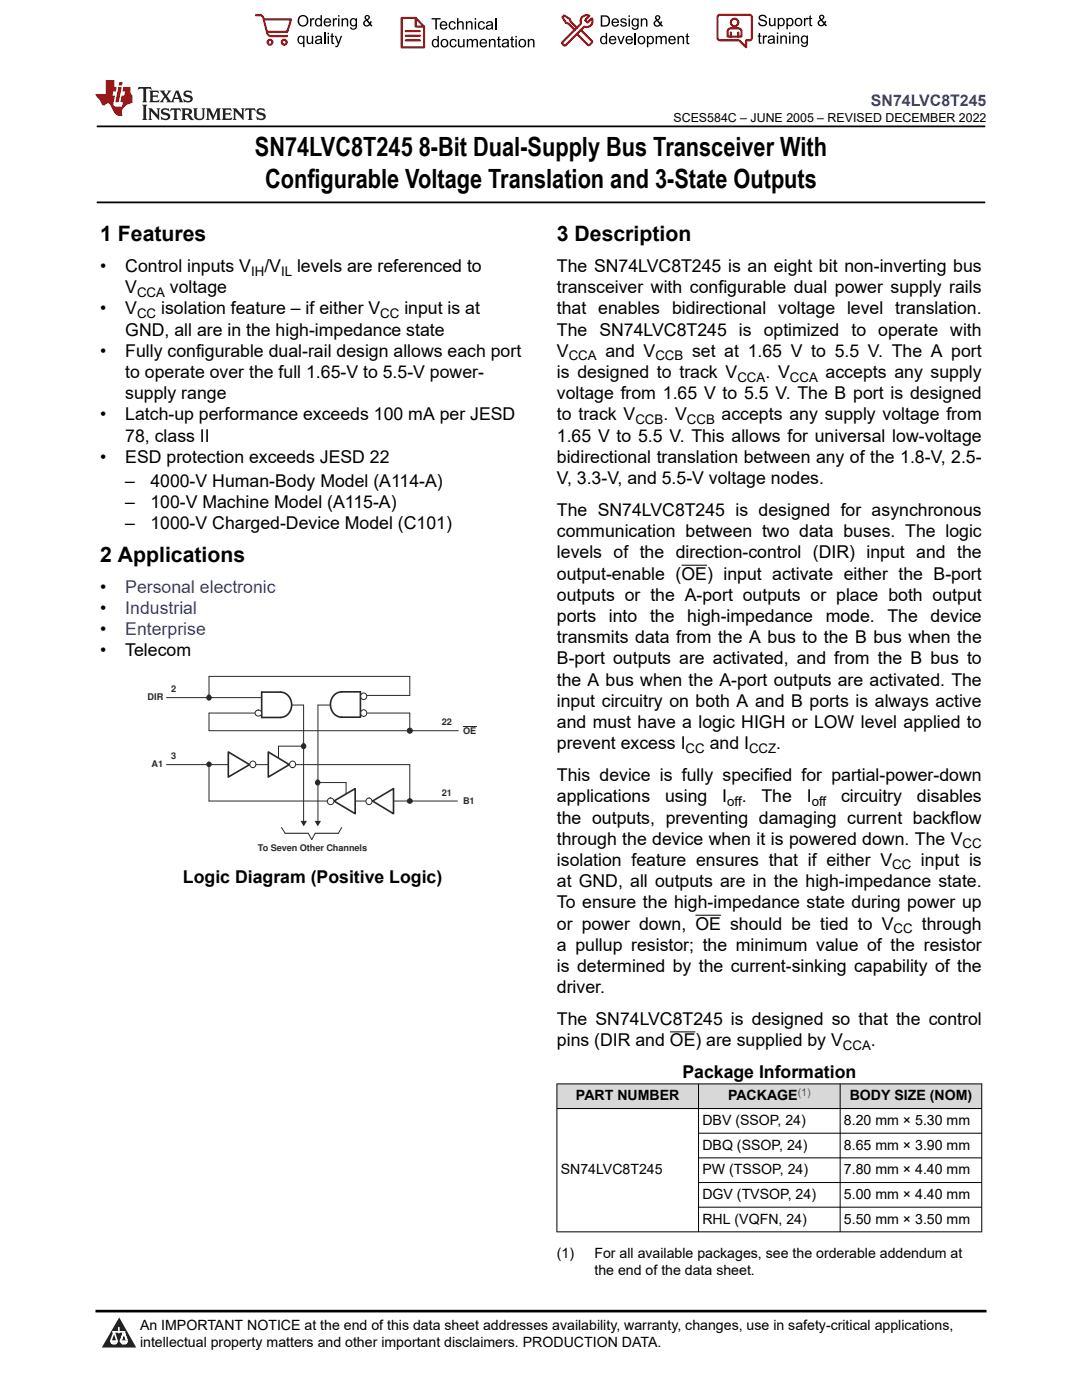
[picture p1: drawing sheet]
<svg xmlns="http://www.w3.org/2000/svg" width="216mm" height="279mm" viewBox="0 0 216 279" stroke-linecap="round" stroke-linejoin="round" font-family="sans-serif">
<path d="M19.3 25.2h177.3M19.3 40.4h177.3" fill="none" stroke="#000" stroke-width=".35"/>
<circle cx="41.7" cy="139.2" r=".48" fill="#2b292a"/>
<g fill="none" stroke="#2b292a" stroke-width=".22">
<path d="M41.7 139.2h.1"/>
<circle cx="41.7" cy="139.2" r=".48"/>
</g>
<path d="M60 163.8h1.2l-.6 1.1z" fill-rule="evenodd" fill="#2b292a"/>
<path d="M33.2 139.2h19M72.4 138.8h9.4M81.8 138.8v-3.8h-40.1v4.2M50.9 142.3h-9.2v3.5h49.8M58.2 140.7h2.4v23.5M66 140.7h-2.6v23.1M73.2 142.3h8.6" fill="none" stroke="#2b292a" stroke-width=".2"/>
<circle cx="81.8" cy="145.8" r=".5" fill="#2b292a"/>
<g fill="none" stroke="#2b292a" stroke-width=".22">
<path d="M81.8 145.8h.1"/>
<circle cx="81.8" cy="145.8" r=".5"/>
</g>
<path d="M33.2 152.6h48.6M41.7 152.4v7.5h49.6M60.5 148.9h-4.9v2.3M81.8 142.3v3.3" fill="none" stroke="#2b292a" stroke-width=".2"/>
<circle cx="41.7" cy="152.5" r=".44" fill="#2b292a"/>
<g fill="none" stroke="#2b292a" stroke-width=".22">
<path d="M41.7 152.6h.1"/>
<circle cx="41.7" cy="152.5" r=".44"/>
</g>
<path d="M81.8 152.6v7.3" fill="none" stroke="#2b292a" stroke-width=".2"/>
<circle cx="81.8" cy="159.9" r=".47" fill="#2b292a"/>
<g fill="none" stroke="#2b292a" stroke-width=".22">
<path d="M81.8 159.9h.1"/>
<circle cx="81.8" cy="159.9" r=".47"/>
</g>
<circle cx="60.5" cy="148.9" r=".48" fill="#2b292a"/>
<g fill="none" stroke="#2b292a" stroke-width=".22">
<path d="M60.6 148.9h.1"/>
<circle cx="60.5" cy="148.9" r=".48"/>
</g>
<path d="M62.8 163.8h1.2l-.6 1.1z" fill-rule="evenodd" fill="#2b292a"/>
<path d="M92.4 145h2.6M56.2 165.1l.7 1.2M61.5 166.3l.7 1.2 .7-1.2M68.2 165.1l-.7 1.2" fill="none" stroke="#2b292a" stroke-width=".2"/>
<path d="M56.9 166.3h4.6M62.9 166.3h4.6" fill="none" stroke="#2b292a" stroke-width=".22"/>
<path d="M56 138.1a2.55 2.55 0 0 1 2.2 2.5 2.55 2.55 0 0 1-2.2 2.6h-3.8v-5.1h3.8" fill="none" stroke="#2b292a" stroke-width=".33"/>
<circle cx="51.6" cy="142.3" r=".63" fill="#fff"/>
<g fill="none" stroke="#2b292a" stroke-width=".2">
<path d="M72.6 142.3h.1"/>
<circle cx="51.6" cy="142.3" r=".63"/>
</g>
<path d="M68.1 143.1h3.8v-5h-3.8a2.55 2.55 0 0 0-2.2 2.5 2.55 2.55 0 0 0 2.3 2.5" fill="none" stroke="#2b292a" stroke-width=".33"/>
<circle cx="72.5" cy="142.3" r=".63" fill="#fff"/>
<g fill="none" stroke="#2b292a" stroke-width=".2">
<path d="M72.6 139h.1"/>
<circle cx="72.5" cy="142.3" r=".63"/>
</g>
<circle cx="72.5" cy="139" r=".63" fill="#fff"/>
<g fill="none" stroke="#2b292a" stroke-width=".2">
<path d="M63.7 156.2h5.4v2.2"/>
<circle cx="72.5" cy="139" r=".63"/>
</g>
<circle cx="63.4" cy="156.1" r=".46" fill="#2b292a"/>
<g fill="none" stroke="#2b292a" stroke-width=".22">
<path d="M63.4 156.2h.1"/>
<circle cx="63.4" cy="156.1" r=".46"/>
</g>
<path d="M74.3 159.9l4.2-2.5v5z" fill-rule="evenodd" fill="#fff"/>
<path d="M74.3 159.9l4.2-2.5v5z" fill="none" stroke="#2b292a" stroke-width=".33"/>
<path d="M74.3 159.9h.1" fill="none" stroke="#2b292a" stroke-width=".22"/>
<path d="M73.7 159.9h.1" fill="none" stroke="#2b292a" stroke-width=".2"/>
<circle cx="73.7" cy="159.9" r=".63" fill="#fff"/>
<circle cx="73.7" cy="159.9" r=".63" fill="none" stroke="#2b292a" stroke-width=".2"/>
<path d="M45.6 150.1l4.2 2.5-4.2 2.5z" fill-rule="evenodd" fill="#fff"/>
<path d="M45.6 150.1l4.2 2.5-4.2 2.5z" fill="none" stroke="#2b292a" stroke-width=".33"/>
<path d="M49.8 152.6h.1" fill="none" stroke="#2b292a" stroke-width=".22"/>
<path d="M50.5 152.5h.1" fill="none" stroke="#2b292a" stroke-width=".2"/>
<circle cx="50.4" cy="152.6" r=".63" fill="#fff"/>
<circle cx="50.4" cy="152.6" r=".63" fill="none" stroke="#2b292a" stroke-width=".2"/>
<path d="M66.6 159.9l4.3-2.5v5z" fill-rule="evenodd" fill="#fff"/>
<path d="M66.6 159.9l4.3-2.5v5z" fill="none" stroke="#2b292a" stroke-width=".33"/>
<path d="M66.6 159.9h.1" fill="none" stroke="#2b292a" stroke-width=".22"/>
<path d="M66 159.9h.1" fill="none" stroke="#2b292a" stroke-width=".2"/>
<circle cx="66" cy="159.9" r=".66" fill="#fff"/>
<circle cx="66" cy="159.9" r=".66" fill="none" stroke="#2b292a" stroke-width=".2"/>
<path d="M53.5 150.1l4.2 2.5-4.2 2.5z" fill-rule="evenodd" fill="#fff"/>
<path d="M53.5 150.1l4.2 2.5-4.2 2.5z" fill="none" stroke="#2b292a" stroke-width=".33"/>
<path d="M57.7 152.6h.1" fill="none" stroke="#2b292a" stroke-width=".22"/>
<path d="M58.4 152.5h.1" fill="none" stroke="#2b292a" stroke-width=".2"/>
<circle cx="58.4" cy="152.6" r=".63" fill="#fff"/>
<circle cx="58.4" cy="152.6" r=".63" fill="none" stroke="#2b292a" stroke-width=".2"/>
<path d="M136 112.8h5.1M138.8 182.7h5.1M133.7 205.9h5.1" fill="none" stroke="#000" stroke-width=".2"/>
<g fill="#d8d8d8">
<path d="M111.1 216.3h84.8v4.9h-84.8z" fill-rule="evenodd"/>
<path d="M111.2 216.4h28.1v4.8h-28.1z" fill-rule="evenodd"/>
<path d="M139.4 216.4h28.2v4.8h-28.2z" fill-rule="evenodd"/>
<path d="M167.7 216.4h28.1v4.8h-28.1z" fill-rule="evenodd"/>
</g>
<path d="M111.1 216.3h84.9M111.1 216.3v29.6M139.4 216.3v29.6M167.6 216.3v29.6M195.9 216.3v29.6M111.1 221.2h84.9M139.4 226.2h56.6M139.4 231.1h56.6M139.4 236h56.6M111.1 245.8h84.9M139.4 240.9h56.6" fill="none" stroke="#000" stroke-width=".2"/>
<path d="M0 0h215.9v23.8h-215.9z" fill-rule="evenodd" fill="#fff"/>
<path d="M27.7 17.4l-.2 .6 .5-.3h.6v.1v2.2l-.2 .4h1l-.2-.4v-2.2v-.1h.5l.5 .3-.1-.6zM29.8 18.1l.2 .4v1.5l-.2 .4h1.9l.1-.6a1.08 1.08 0 0 1-1.3 .2v-.7h.6l.4 .2v-.6l-.4 .2h-.6v-.6l.2-.1a1 1 0 0 1 1 .2l-.1-.5zM31.8 18.1l1 1.1-1 1.2h.9l-.2-.2 .4-.7 .5 .7-.2 .2h1.6l-.2-.2 .1-.4h1l.1 .4-.1 .2h.9l-.2-.3-.8-2h-.5l-1 2.2-.8-1.1 .9-1.1h-.8l.2 .2-.5 .7-.3-.7 .1-.2zM35.2 18.5l.4 1h-.8zM36.8 18.2a.65 .65 0 0 0-.2 .7 .65 .65 0 0 0 .6 .5l.7 .2 .1 .2a.79 .79 0 0 1-.7 .4 .79 .79 0 0 1-.7-.5l.1 .7 .2-.1a.93 .93 0 0 0 1.1 .1 .93 .93 0 0 0 .4-1 1.46 1.46 0 0 0-1.2-.6l-.1-.3a1.09 1.09 0 0 1 1.2 .2l-.2-.6-.1 .1-.6-.2zM28.4 20.9l.2 .4v2.3l-.2 .3h1l-.2-.3v-2.3l.2-.4zM29.6 21.6l.2 .4v1.6l-.2 .3h.8l-.3-.3v-1.4l1.7 1.8v-2l.2-.4h-.8l.2 .2 .1 1.1-1.2-1.3zM32.3 21.8a.65 .65 0 0 0-.2 .7 .65 .65 0 0 0 .7 .4l.6 .2 .1 .2a.79 .79 0 0 1-.7 .4 .79 .79 0 0 1-.7-.5l.1 .7 .2-.1a.93 .93 0 0 0 1.1 .1 .93 .93 0 0 0 .4-.9 1.46 1.46 0 0 0-1.2-.6l-.1-.4a1.09 1.09 0 0 1 1.2 .2l-.2-.6-.1 .1-.6-.1zM34.1 21.6l-.1 .7a.63 .63 0 0 1 .7-.4l.1 1.7-.3 .3h1l-.2-.3v-1.7a.66 .66 0 0 1 .8 .4l-.1-.7zM36.2 21.6l.2 .4v1.6l-.2 .3h.9l-.2-.2v-.7h.5l.1 .2a.79 .79 0 0 0 1.2 .6l-1-.9a.61 .61 0 0 0 .6-.6 .61 .61 0 0 0-.5-.6zM36.9 21.9h.2a.47 .47 0 0 1 .5 .1 .47 .47 0 0 1 .1 .5l-.2 .2h-.6zM38.5 21.6l.2 .2a2.27 2.27 0 0 0 .4 2 1.04 1.04 0 0 0 1.7-.7v-1.3l.2-.2h-.8l.2 .4v1.1a.6 .6 0 0 1-.6 .6 .6 .6 0 0 1-.6-.6v-1.1l.3-.4zM41.1 21.6l.2 .4v1.6l-.2 .3h.7l-.2-.3v-1.5l.9 1.9 .8-1.9v1.5l-.2 .3h1l-.3-.3v-1.6l.3-.4h-.8l-.7 1.5-.7-1.5zM44.3 21.6l.2 .4v1.6l-.2 .3h1.9l.1-.5a1.09 1.09 0 0 1-1.3 .1v-.6h.6l.4 .1v-.6l-.4 .2h-.6v-.6l.2-.1a1.01 1.01 0 0 1 1 .3l-.1-.6zM46.4 21.6l.3 .4v1.6l-.3 .3h.8l-.2-.3v-1.4l1.6 1.8v-2l.2-.4h-.7l.2 .2v1.1l-1.2-1.3zM49 21.6l-.1 .7a.63 .63 0 0 1 .8-.4v1.7l-.3 .3h1l-.2-.3v-1.7a.66 .66 0 0 1 .8 .4l-.1-.7zM51.4 21.8a.65 .65 0 0 0-.2 .7 .65 .65 0 0 0 .6 .4l.6 .2 .2 .2a.79 .79 0 0 1-.8 .4 .79 .79 0 0 1-.6-.5l.1 .7 .2-.1a.93 .93 0 0 0 1 .1 .93 .93 0 0 0 .5-.9 1.46 1.46 0 0 0-1.3-.6l-.1-.4a1.09 1.09 0 0 1 1.3 .2l-.2-.6-.2 .1-.5-.1z" fill="#231f20"/>
<path d="M21.1 16v2.8h-2.1l.1 .3 .9 1a.95 .95 0 0 0 .9 .9 .59 .59 0 0 1 .6-.4 .59 .59 0 0 1 .5 .4l.4 .8a1.59 1.59 0 0 0 2.1 1.3 1.61 1.61 0 0 1 1-2.2l1-.4-.1-1.5a1.59 1.59 0 0 1-.4-1.6h-1.4l-.2 .9h.5l-.1 .8h-.5l-.2 1v.2l.4 .1-.2 .9h-.6a.73 .73 0 0 1-1.1-.7l.3-1.5h-.5l.2-.8h.5l.2-.9h-.5v-1.4zM23.6 17.4l-.6 3h.7l.6-3zM23.8 16.4l-.1 .7h.7l.1-.7z" fill="#ed1c24"/>
<g fill="#000">
<path d="M59.4 4.2a1.12 1.12 0 0 1 2.2 0 1.12 1.12 0 0 1-2.2 0zM59.9 3.5a.89 .89 0 0 0-.1 1.1 .89 .89 0 0 0 1.1 .4 .88 .88 0 0 0 .3-1.3 .88 .88 0 0 0-1.3-.2z" fill-rule="evenodd"/>
<path d="M59.5 7.3l.5-.2 .5 .3v-.3h.3v2.3h-.3v-.8a.74 .74 0 0 1-1 0 .74 .74 0 0 1-.1-1zM59.8 7.5a.57 .57 0 0 0-.2 .7 .57 .57 0 0 0 .8 .2 .57 .57 0 0 0 .1-.7 .57 .57 0 0 0-.7-.2z" fill-rule="evenodd"/>
<path d="M61.9 3.6h.2v.3l.2-.2 .3-.1 .2 .1-.1 .3a.36 .36 0 0 0-.5 0 .36 .36 0 0 0 0 .4v.9h-.3z" fill-rule="evenodd"/>
<path d="M61.2 7.1h.3v.9a.41 .41 0 0 0 .4 .6 .41 .41 0 0 0 .3-.6v-.9h.3v1.7h-.2v-.3a.58 .58 0 0 1-.7 .3 .58 .58 0 0 1-.4-.6z" fill-rule="evenodd"/>
<path d="M63 3.8l.5-.2 .5 .2v-.8h.2v2.3h-.2v-.2a.75 .75 0 0 1-1-.1 .75 .75 0 0 1-.1-1zM63.2 4a.57 .57 0 0 0-.1 .7 .57 .57 0 0 0 .8 .2 .57 .57 0 0 0 .1-.7 .57 .57 0 0 0-.8-.2z" fill-rule="evenodd"/>
<path d="M63 7.3a.74 .74 0 0 1 1-.1 .74 .74 0 0 1 .3 .9v.7h-.3v-.2a.57 .57 0 0 1-.8 .2 .57 .57 0 0 1-.2-.8l1-.3a.41 .41 0 0 0-.4-.4 .41 .41 0 0 0-.4 .4l-.3-.1zM63.2 8.2a.35 .35 0 0 0 .2 .5 .35 .35 0 0 0 .5-.3l.1-.4z" fill-rule="evenodd"/>
<path d="M65.4 6.5h.3v.3h-.3zM65.4 7.1h.3v1.7h-.3z" fill-rule="evenodd"/>
<path d="M64.8 3.8a.76 .76 0 0 1 .9-.1 .76 .76 0 0 1 .4 .8h-1.2a.47 .47 0 0 0 .3 .6 .47 .47 0 0 0 .6-.4l.3 .1a.82 .82 0 0 1-1.3 .3 .82 .82 0 0 1 0-1.3zM65 4l-.1 .3h.9l-.3-.4z" fill-rule="evenodd"/>
<path d="M66.4 3.6h.3v.3l.1-.2 .4-.1 .1 .1-.1 .3a.36 .36 0 0 0-.4 0 .36 .36 0 0 0-.1 .4v.9h-.3z" fill-rule="evenodd"/>
<path d="M66.1 6.7l.3-.1v.5h.3v.3h-.3v.9l.1 .2h.2v.3a.41 .41 0 0 1-.4-.1 .41 .41 0 0 1-.2-.4v-.9h-.2v-.3h.2z" fill-rule="evenodd"/>
<path d="M66.8 7.1h.3l.4 1.4 .5-1.4h.3l-.6 1.7a.57 .57 0 0 1-.8 .6v-.3a.37 .37 0 0 0 .5-.3z" fill-rule="evenodd"/>
<path d="M67.5 3h.2v.3h-.2zM67.5 3.6h.2v1.7h-.2z" fill-rule="evenodd"/>
<path d="M68.2 3.6h.2v.3a.58 .58 0 0 1 .7-.3 .58 .58 0 0 1 .4 .7v1h-.3v-1a.4 .4 0 0 0-.4-.5 .4 .4 0 0 0-.4 .6v.9h-.2z" fill-rule="evenodd"/>
<path d="M70 3.8l.5-.2 .5 .2v-.2h.2v1.5a.71 .71 0 0 1-.5 .8 .71 .71 0 0 1-.8-.5h.2a.46 .46 0 0 0 .6 .3 .46 .46 0 0 0 .3-.6 .78 .78 0 0 1-1.1-.2 .78 .78 0 0 1 .1-1.1zM70.2 4a.53 .53 0 0 0-.1 .8 .53 .53 0 0 0 .8 0 .54 .54 0 0 0 0-.7 .54 .54 0 0 0-.7-.1z" fill-rule="evenodd"/>
<path d="M72.9 3.1a.53 .53 0 0 1 .8 .1 .53 .53 0 0 1-.3 .8l.4 .5 .1-.3 .3 .1-.2 .5 .3 .3-.2 .2-.3-.3a.71 .71 0 0 1-1.2 .1 .71 .71 0 0 1 .4-1.1l-.3-.5zM73 3.5a.3 .3 0 0 0 .6 0 .3 .3 0 0 0-.6 0zM72.9 4.3a.45 .45 0 0 0 0 .7 .45 .45 0 0 0 .7-.2l-.5-.6z" fill-rule="evenodd"/>
<path d="M86.1 3.6h1.8v.3h-.7v2h-.3v-2h-.8z" fill-rule="evenodd"/>
<path d="M86.3 8l.5-.2 .5 .2v-.8h.3v2.2h-.3v-.2a.76 .76 0 0 1-1 0 .76 .76 0 0 1-.1-1zM86.6 8.1a.58 .58 0 0 0-.2 .8 .58 .58 0 0 0 .8 .2 .58 .58 0 0 0 .1-.8 .58 .58 0 0 0-.7-.2z" fill-rule="evenodd"/>
<path d="M88.2 7.9a.81 .81 0 0 1 1.1 .2 .81 .81 0 0 1-.2 1.1 .81 .81 0 0 1-1.1-.1l-.1-.8zM88.3 8.1a.57 .57 0 0 0 0 .9 .57 .57 0 0 0 .8 0 .57 .57 0 0 0 0-.8 .57 .57 0 0 0-.8-.1z" fill-rule="evenodd"/>
<path d="M88 4.4a.77 .77 0 0 1 .9-.1 .77 .77 0 0 1 .4 .8h-1.3a.48 .48 0 0 0 .4 .6 .48 .48 0 0 0 .6-.3h.3a.83 .83 0 0 1-1.3 .4 .83 .83 0 0 1 0-1.4zM88.2 4.6l-.2 .3h1l-.3-.4z" fill-rule="evenodd"/>
<path d="M89.7 4.4a.7 .7 0 0 1 1.2 .3l-.2 .1a.45 .45 0 0 0-.6-.3 .45 .45 0 0 0-.3 .6 .45 .45 0 0 0 .3 .6 .45 .45 0 0 0 .6-.4h.3a.76 .76 0 0 1-1.1 .6 .76 .76 0 0 1-.3-1.1z" fill-rule="evenodd"/>
<path d="M89.9 8a.7 .7 0 0 1 1.2 .3h-.3a.45 .45 0 0 0-.5-.3 .45 .45 0 0 0-.3 .6 .45 .45 0 0 0 .3 .6 .45 .45 0 0 0 .6-.4l.2 .1a.76 .76 0 0 1-1 .5 .76 .76 0 0 1-.4-1.1z" fill-rule="evenodd"/>
<path d="M91.2 3.6h.3v.8a.59 .59 0 0 1 .7-.2 .59 .59 0 0 1 .3 .7v1h-.2v-1a.4 .4 0 0 0-.5-.4 .4 .4 0 0 0-.3 .5v.9h-.3z" fill-rule="evenodd"/>
<path d="M91.4 7.8h.2v.9a.41 .41 0 0 0 .5 .5 .41 .41 0 0 0 .3-.5v-.9h.3v1.6h-.3v-.2a.58 .58 0 0 1-.7 .3 .58 .58 0 0 1-.3-.7z" fill-rule="evenodd"/>
<path d="M93 4.2h.2v.3a.59 .59 0 0 1 .7-.3 .59 .59 0 0 1 .4 .7v1h-.3v-1a.41 .41 0 0 0-.4-.5 .41 .41 0 0 0-.4 .6v.9h-.2z" fill-rule="evenodd"/>
<path d="M93.1 7.8h.3v.2a.56 .56 0 0 1 1 0 .54 .54 0 0 1 .6-.2 .54 .54 0 0 1 .4 .5v1.1h-.3v-1a.34 .34 0 0 0-.3-.4 .34 .34 0 0 0-.4 .3v1.1h-.3v-1a.38 .38 0 0 0-.5-.4 .38 .38 0 0 0-.2 .6v.8h-.3z" fill-rule="evenodd"/>
<path d="M94.7 3.6h.3v.3h-.3zM94.7 4.2h.3v1.7h-.3z" fill-rule="evenodd"/>
<path d="M95.5 4.4a.7 .7 0 0 1 1.3 .3l-.3 .1a.45 .45 0 0 0-.6-.3 .45 .45 0 0 0-.3 .6 .45 .45 0 0 0 .3 .6 .45 .45 0 0 0 .6-.4h.3a.76 .76 0 0 1-1.1 .6 .76 .76 0 0 1-.3-1.1z" fill-rule="evenodd"/>
<path d="M95.9 8a.77 .77 0 0 1 .9-.2 .77 .77 0 0 1 .4 .9h-1.2a.48 .48 0 0 0 .3 .5 .48 .48 0 0 0 .6-.3h.3a.83 .83 0 0 1-1.3 .4 .83 .83 0 0 1 0-1.3zM96.1 8.1l-.1 .4h.9l-.2-.5z" fill-rule="evenodd"/>
<path d="M97.5 7.8h.3v.2a.59 .59 0 0 1 .7-.2 .59 .59 0 0 1 .4 .6v1h-.3v-1a.41 .41 0 0 0-.5-.4 .41 .41 0 0 0-.3 .5v.9h-.3z" fill-rule="evenodd"/>
<path d="M97.1 4.4a.74 .74 0 0 1 1-.1 .74 .74 0 0 1 .3 .9v.7h-.3v-.2a.59 .59 0 0 1-.8 .2 .59 .59 0 0 1-.3-.8l1.1-.3a.42 .42 0 0 0-.4-.4 .42 .42 0 0 0-.5 .4l-.2-.1zM97.3 5.3a.36 .36 0 0 0 .2 .5 .36 .36 0 0 0 .5-.2l.1-.5z" fill-rule="evenodd"/>
<path d="M99.4 7.4l.2-.2v.6h.3v.2h-.3v1l.1 .2h.2l.1 .2a.41 .41 0 0 1-.5 0 .41 .41 0 0 1-.1-.4v-1h-.2v-.2h.2z" fill-rule="evenodd"/>
<path d="M100.3 8a.74 .74 0 0 1 .9-.2 .74 .74 0 0 1 .3 .9l.1 .7h-.3v-.2a.59 .59 0 0 1-.8 .3 .59 .59 0 0 1-.3-.8l1-.3a.42 .42 0 0 0-.3-.4 .42 .42 0 0 0-.5 .3h-.3zM100.5 8.8a.36 .36 0 0 0 .1 .5 .36 .36 0 0 0 .5-.2l.2-.5z" fill-rule="evenodd"/>
<path d="M102 7.4l.3-.2v.6h.3v.2h-.3v1l.1 .2h.2v.2a.41 .41 0 0 1-.5 0 .41 .41 0 0 1-.1-.4v-1h-.2v-.2h.2z" fill-rule="evenodd"/>
<path d="M102.8 7.2h.3v.3h-.3zM102.8 7.8h.3v1.6h-.3z" fill-rule="evenodd"/>
<path d="M103.7 7.9a.81 .81 0 0 1 1.1 .2 .81 .81 0 0 1-.1 1.1 .81 .81 0 0 1-1.2-.1v-.8zM103.9 8.1a.57 .57 0 0 0-.1 .9 .57 .57 0 0 0 .8 0 .57 .57 0 0 0 0-.8 .57 .57 0 0 0-.7-.1z" fill-rule="evenodd"/>
<path d="M105.3 7.8h.3v.2a.59 .59 0 0 1 .7-.2 .59 .59 0 0 1 .4 .6v1h-.3v-1a.41 .41 0 0 0-.5-.4 .41 .41 0 0 0-.3 .5v.9h-.3z" fill-rule="evenodd"/>
<path d="M119.9 3.1h.7a1.12 1.12 0 0 1 1.1 1.1 1.12 1.12 0 0 1-1 1.1h-.8zM120.2 3.3v1.7h.4a.86 .86 0 0 0 .8-.8 .86 .86 0 0 0-.8-.9z" fill-rule="evenodd"/>
<path d="M119.9 7.4l.5-.3 .5 .3v-.8h.2v2.2h-.2v-.2a.75 .75 0 0 1-1 0 .75 .75 0 0 1-.1-1zM120.1 7.5a.57 .57 0 0 0-.1 .8 .57 .57 0 0 0 .8 .2 .57 .57 0 0 0 .1-.8 .57 .57 0 0 0-.8-.2z" fill-rule="evenodd"/>
<path d="M121.7 7.4a.76 .76 0 0 1 .9-.2 .76 .76 0 0 1 .4 .9h-1.2a.47 .47 0 0 0 .3 .5 .47 .47 0 0 0 .6-.3h.3a.82 .82 0 0 1-1.3 .4 .82 .82 0 0 1 0-1.3zM121.9 7.5l-.1 .3h.9l-.3-.4z" fill-rule="evenodd"/>
<path d="M122.2 3.9a.76 .76 0 0 1 .9-.2 .76 .76 0 0 1 .4 .9h-1.2a.47 .47 0 0 0 .4 .5 .47 .47 0 0 0 .5-.3h.3a.82 .82 0 0 1-1.3 .4 .82 .82 0 0 1 0-1.3zM122.5 4l-.2 .3h.9l-.2-.4z" fill-rule="evenodd"/>
<path d="M123.9 3.8a.71 .71 0 0 1 1.1 .3h-.2a.32 .32 0 0 0-.4-.3 .32 .32 0 0 0-.3 .4h.1a.75 .75 0 0 1 .9 .8 .72 .72 0 0 1-.7 .3 .72 .72 0 0 1-.7-.5h.3a.36 .36 0 0 0 .4 .4 .36 .36 0 0 0 .3-.5 .8 .8 0 0 1-.9-.7z" fill-rule="evenodd"/>
<path d="M123.2 7.2h.3l.4 1.3 .5-1.3h.3l-.7 1.6h-.2z" fill-rule="evenodd"/>
<path d="M125.4 3.1h.3v.3h-.3zM125.4 3.7h.3v1.6h-.3z" fill-rule="evenodd"/>
<path d="M125 7.4a.76 .76 0 0 1 .9-.2 .76 .76 0 0 1 .4 .9h-1.2a.47 .47 0 0 0 .3 .5 .47 .47 0 0 0 .6-.3h.3a.82 .82 0 0 1-1.3 .4 .82 .82 0 0 1 0-1.3zM125.2 7.5l-.1 .3h.9l-.2-.4z" fill-rule="evenodd"/>
<path d="M126.2 3.9l.5-.3 .5 .3v-.2h.2v1.4a.71 .71 0 0 1-.5 .8 .71 .71 0 0 1-.8-.5l.2 .1a.46 .46 0 0 0 .6 .2 .46 .46 0 0 0 .3-.6 .78 .78 0 0 1-1.1-.1 .78 .78 0 0 1 .1-1.1zM126.4 4a.53 .53 0 0 0-.1 .8 .53 .53 0 0 0 .8 0 .54 .54 0 0 0 0-.7 .54 .54 0 0 0-.7-.1z" fill-rule="evenodd"/>
<path d="M127.5 7.3a.8 .8 0 0 1 1.1 .2 .8 .8 0 0 1-.1 1.1 .8 .8 0 0 1-1.2-.1v-.8zM127.7 7.5a.56 .56 0 0 0-.1 .9 .56 .56 0 0 0 .8-.1 .56 .56 0 0 0 0-.7 .56 .56 0 0 0-.7-.1z" fill-rule="evenodd"/>
<path d="M127.9 3.7h.2v.2a.58 .58 0 0 1 .7-.2 .58 .58 0 0 1 .4 .6v1h-.3v-1a.4 .4 0 0 0-.4-.4 .4 .4 0 0 0-.4 .5v.9h-.2z" fill-rule="evenodd"/>
<path d="M129.1 7.2h.2v.2a.72 .72 0 0 1 1-.1 .72 .72 0 0 1 .2 1 .64 .64 0 0 1-.5 .5 .64 .64 0 0 1-.6-.2v.8h-.3zM129.5 7.5a.56 .56 0 0 0-.2 .8 .56 .56 0 0 0 .8 .2 .56 .56 0 0 0 .1-.8 .56 .56 0 0 0-.7-.2z" fill-rule="evenodd"/>
<path d="M130.8 7.2h.3v.2a.55 .55 0 0 1 .9 0 .53 .53 0 0 1 .6-.3 .53 .53 0 0 1 .4 .6v1.1h-.2v-1a.34 .34 0 0 0-.3-.4 .34 .34 0 0 0-.4 .3v1.1h-.3v-1a.37 .37 0 0 0-.5-.4 .37 .37 0 0 0-.2 .6v.8h-.3z" fill-rule="evenodd"/>
<path d="M130.8 3.2a.53 .53 0 0 1 .9 .1 .53 .53 0 0 1-.4 .8l.4 .5 .2-.4 .2 .1-.2 .5 .4 .3-.2 .3-.3-.4a.71 .71 0 0 1-1.2 .1 .71 .71 0 0 1 .3-1.1l-.2-.5zM130.9 3.6a.3 .3 0 0 0 .6 0 .3 .3 0 0 0-.6 0zM130.9 4.3a.45 .45 0 0 0 0 .7 .45 .45 0 0 0 .7-.2l-.5-.6z" fill-rule="evenodd"/>
<path d="M133.6 7.4a.76 .76 0 0 1 .9-.2 .76 .76 0 0 1 .3 .9h-1.2a.47 .47 0 0 0 .4 .5 .47 .47 0 0 0 .6-.3h.2a.82 .82 0 0 1-1.2 .4 .82 .82 0 0 1 0-1.3zM133.8 7.5l-.2 .3h1l-.3-.4z" fill-rule="evenodd"/>
<path d="M135.2 7.2h.2v.2a.58 .58 0 0 1 .7-.2 .58 .58 0 0 1 .4 .6v1h-.3v-1a.4 .4 0 0 0-.4-.4 .4 .4 0 0 0-.3 .5v.9h-.3z" fill-rule="evenodd"/>
<path d="M137 6.8l.3-.2v.6h.2v.2h-.2v1v.2h.2l.1 .2a.41 .41 0 0 1-.5 0 .41 .41 0 0 1-.1-.5v-.9h-.2v-.2h.2z" fill-rule="evenodd"/>
<path d="M151.6 3.1a.88 .88 0 0 1 1.4 .5h-.3a.49 .49 0 0 0-.5-.5 .49 .49 0 0 0-.5 .6l.1 .1a1.06 1.06 0 0 1 1.2 1 .95 .95 0 0 1-.9 .4 .95 .95 0 0 1-.8-.7h.3a.58 .58 0 0 0 .6 .5 .58 .58 0 0 0 .5-.6l-.2-.1a.95 .95 0 0 1-1.1-.9z" fill-rule="evenodd"/>
<path d="M151.4 6.7l.3-.2v.6h.2v.2h-.2v1v.2h.2l.1 .2a.41 .41 0 0 1-.5 0 .41 .41 0 0 1-.1-.5v-.9h-.2v-.2h.2z" fill-rule="evenodd"/>
<path d="M152.2 7.1h.3v.2l.1-.2h.4h.1l-.1 .3a.36 .36 0 0 0-.4 0 .36 .36 0 0 0-.1 .5v.8h-.3z" fill-rule="evenodd"/>
<path d="M153.3 7.3a.74 .74 0 0 1 1-.2 .74 .74 0 0 1 .3 .9l.1 .7h-.3l-.1-.2a.57 .57 0 0 1-.8 .3 .57 .57 0 0 1-.1-.9l.9-.2a.41 .41 0 0 0-.4-.4 .41 .41 0 0 0-.4 .3h-.3zM153.5 8.1a.35 .35 0 0 0 .2 .5 .35 .35 0 0 0 .5-.2l.1-.5z" fill-rule="evenodd"/>
<path d="M153.4 3.6h.3v.9a.41 .41 0 0 0 .4 .5 .41 .41 0 0 0 .4-.5v-.9h.2v1.6h-.2v-.2a.58 .58 0 0 1-.7 .2 .58 .58 0 0 1-.4-.6z" fill-rule="evenodd"/>
<path d="M155 6.5h.3v.3h-.3zM155 7.1h.3v1.6h-.3z" fill-rule="evenodd"/>
<path d="M155.2 3.6h.2v.2a.72 .72 0 0 1 1-.1 .72 .72 0 0 1 .2 1 .64 .64 0 0 1-.5 .5 .64 .64 0 0 1-.6-.2v.8h-.3zM155.6 3.9a.56 .56 0 0 0-.2 .8 .56 .56 0 0 0 .8 .2 .56 .56 0 0 0 .1-.8 .56 .56 0 0 0-.7-.2z" fill-rule="evenodd"/>
<path d="M155.7 7.1h.3v.2a.58 .58 0 0 1 .7-.2 .58 .58 0 0 1 .3 .6v1h-.3v-1a.4 .4 0 0 0-.4-.4 .4 .4 0 0 0-.3 .5v.9h-.3z" fill-rule="evenodd"/>
<path d="M156.9 3.6h.3v.2a.72 .72 0 0 1 .9-.1 .72 .72 0 0 1 .2 1 .64 .64 0 0 1-.4 .5 .64 .64 0 0 1-.7-.2v.8h-.3zM157.3 3.9a.56 .56 0 0 0-.1 .8 .56 .56 0 0 0 .7 .2 .56 .56 0 0 0 .2-.8 .56 .56 0 0 0-.8-.2z" fill-rule="evenodd"/>
<path d="M157.4 6.5h.3v.3h-.3zM157.4 7.1h.3v1.6h-.3z" fill-rule="evenodd"/>
<path d="M158.1 7.1h.3v.2a.58 .58 0 0 1 .7-.2 .58 .58 0 0 1 .4 .6v1h-.3v-1a.4 .4 0 0 0-.5-.4 .4 .4 0 0 0-.3 .5v.9h-.3z" fill-rule="evenodd"/>
<path d="M158.8 3.7a.8 .8 0 0 1 1.1 .2 .8 .8 0 0 1-.1 1.1 .8 .8 0 0 1-1.1-.1l-.1-.8zM159 3.9a.56 .56 0 0 0-.1 .9 .56 .56 0 0 0 .9 0 .56 .56 0 0 0-.1-.8 .56 .56 0 0 0-.7-.1z" fill-rule="evenodd"/>
<path d="M160 7.3l.5-.2 .5 .2v-.2h.2v1.4a.71 .71 0 0 1-.5 .9 .71 .71 0 0 1-.9-.5h.3a.46 .46 0 0 0 .6 .2 .46 .46 0 0 0 .2-.6 .78 .78 0 0 1-1-.1 .78 .78 0 0 1 .1-1.1zM160.2 7.4a.53 .53 0 0 0-.1 .8 .53 .53 0 0 0 .8 0 .54 .54 0 0 0 0-.7 .54 .54 0 0 0-.7-.1z" fill-rule="evenodd"/>
<path d="M160.4 3.6h.3v.2l.1-.2h.4h.1l-.1 .3a.36 .36 0 0 0-.4 0 .36 .36 0 0 0-.1 .5v.8h-.3z" fill-rule="evenodd"/>
<path d="M161.5 3.2l.3-.2v.6h.3v.2h-.3v1v.2h.3v.2a.41 .41 0 0 1-.5 0 .41 .41 0 0 1-.1-.5v-.9h-.2v-.2h.2z" fill-rule="evenodd"/>
<path d="M163.6 3.1a.53 .53 0 0 1 .8 .1 .53 .53 0 0 1-.3 .8l.4 .5 .1-.3h.3l-.2 .5 .3 .3-.2 .3-.3-.3a.71 .71 0 0 1-1.2 .1 .71 .71 0 0 1 .4-1.2l-.3-.5zM163.7 3.5a.3 .3 0 0 0 .5 0 .3 .3 0 0 0-.5 0zM163.6 4.2a.45 .45 0 0 0 0 .8 .45 .45 0 0 0 .7-.3l-.5-.6z" fill-rule="evenodd"/>
</g>
<path d="M64.8 6.5v2.3M98.9 3.6v2.3M126.8 6.6v2.2" fill="none" stroke="#000" stroke-width=".28"/>
<g fill="none" stroke="#de0000" stroke-width=".42">
<path d="M51.1 3l1 .1a1.4 1.4 0 0 1 .6 1.2l.7 2.5a.95 .95 0 0 0 1.1 .4h2.8M52.7 3.9h5.4l-.8 2.4h-4M80.1 3.6h2.8v1.7h1.7v4.2h-4.5zM81 7.1h2.8M81 6.2h2.8M81 8.1h2.8M82.9 3.6l1.7 1.7M115.1 5.5l-1.3-1.2-.1-.5-1.2-.7-.3 .3 .7 1.1 .5 .2 1.3 1.3M115.9 6l2.2 2.2v.3l-.5 .5h-.3l-2.2-2.2zM115.9 6l.7-.7a1.19 1.19 0 0 0 1.3-.3 1.19 1.19 0 0 0 .2-1.4l-.9 .9-.4-.5 .8-.8a1.19 1.19 0 0 0-1.4 .1 1.19 1.19 0 0 0-.2 1.4l-3.8 3.7v.3l.3 .3h.3l2.3-2.2M143.2 3.2l.4-.2h6l.4 .2v4.4l-.2 .4-.9 .1v1.3l-1.4-1.3h-3.9l-.4-.3zM145.4 5.8l.4-.1h1.6a.61 .61 0 0 1 .6 .6v1h-2.8v-1z"/>
<path d="M145.8 6.5v.8M147.3 6.5v.8"/>
<circle cx="53.9" cy="8.4" r=".49"/>
<circle cx="56.7" cy="8.4" r=".49"/>
<circle cx="146.6" cy="4.5" r=".75"/>
</g>
<path d="M0 261.4h215.9v18h-215.9z" fill-rule="evenodd" fill="#fff"/>
<path d="M23.8 262.9l3.4 6h-6.9z" fill="#231f20"/>
<path d="M22.1 267.7h1.3l-.4 .5h-.3a.55 .55 0 0 1-.6-.5z" fill-rule="evenodd" fill="#fff"/>
<path d="M22.1 267.7h1.3l-.4 .5h-.3a.55 .55 0 0 1-.6-.5z" fill="none" stroke="#231f20" stroke-width=".34"/>
<path d="M22.1 267.7h1.3l-.4 .5h-.5zM22.6 265.8h.1M22.6 265.8h2.3zM23.7 265.9h.1M23.7 264.9v1zM24 267.7h.1" fill="none" stroke="#fff" stroke-width=".34"/>
<path d="M24.7 265.8l-.7 1.9z" fill="#fff"/>
<path d="M24.7 265.8l-.7 1.9z" fill="none" stroke="#fff" stroke-width=".34"/>
<path d="M24.7 265.8l.7 1.9z" fill="#fff"/>
<path d="M22.8 265.8l-.7 1.9zM22.8 265.8l.6 1.9zM24.7 265.8l.7 1.9zM25.3 267.7h.1" fill="none" stroke="#fff" stroke-width=".34"/>
<path d="M24.1 267.7h1.3a.65 .65 0 0 1-.6 .5 .65 .65 0 0 1-.7-.5z" fill-rule="evenodd" fill="#fff"/>
<path d="M24.1 267.7h1.3a.65 .65 0 0 1-.6 .5 .65 .65 0 0 1-.7-.5z" fill="none" stroke="#231f20" stroke-width=".34"/>
<path d="M24 267.7h.1M24.1 267.7h1.3l-.4 .5h-.5z" fill="none" stroke="#fff" stroke-width=".34"/>
<path d="M19 261.7h177.8" fill="none" stroke="#000" stroke-width=".53"/>
<g font-size="5.3">
<text x="50.9" y="31.2">SN74LVC8T245 8-Bit Dual-Supply Bus Transceiver With</text>
<text x="52.9" y="37.5">Configurable Voltage Translation and 3-State Outputs</text>
</g>
<g font-size="4.2">
<text x="20" y="48.1">1 Features</text>
<text x="111.1" y="48.1">3 Description</text>
<text x="20" y="112.2">2 Applications</text>
</g>
<g font-size="3.5">
<text x="20" y="54.3">•</text>
<text x="25" y="54.3">Control inputs V</text>
<text x="25" y="58.5">V</text>
<text x="33.9" y="58.5">voltage</text>
<text x="52.7" y="54.3">/V</text>
<text x="59.3" y="54.3">levels are referenced to</text>
<text x="111.1" y="54.3">The SN74LVC8T245 is an eight bit non-inverting bus</text>
<text x="111.1" y="58.5">transceiver with configurable dual power supply rails</text>
<text x="20" y="62.8">•</text>
<text x="25" y="62.8">V</text>
<text x="32.2" y="62.8">isolation feature – if either V</text>
<text x="80.7" y="62.8">input is at</text>
<text x="111.1" y="62.8">that enables bidirectional voltage level translation.</text>
<text x="20" y="71.2">•</text>
<text x="25" y="67">GND, all are in the high-impedance state</text>
<text x="25" y="71.2">Fully configurable dual-rail design allows each port</text>
<text x="111.1" y="67">The SN74LVC8T245 is optimized to operate with</text>
<text x="111.1" y="71.2">V</text>
<text x="120.8" y="71.2">and V</text>
<text x="138.1" y="71.2">set at 1.65 V to 5.5 V. The A port</text>
<text x="25" y="75.5">to operate over the full 1.65-V to 5.5-V power-</text>
<text x="111.1" y="75.5">is designed to track V</text>
<text x="152.7" y="75.5">. V</text>
<text x="164.8" y="75.5">accepts any supply</text>
<text x="20" y="83.9">•</text>
<text x="25" y="79.7">supply range</text>
<text x="25" y="83.9">Latch-up performance exceeds 100 mA per JESD</text>
<text x="111.1" y="83.9">to track V</text>
<text x="111.1" y="79.7">voltage from 1.65 V to 5.5 V. The B port is designed</text>
<text x="132.4" y="83.9">. V</text>
<text x="144" y="83.9">accepts any supply voltage from</text>
<text x="25" y="88.2">78, class II</text>
<text x="111.1" y="88.2">1.65 V to 5.5 V. This allows for universal low-voltage</text>
<text x="20" y="92.4">•</text>
<text x="25" y="92.4">ESD protection exceeds JESD 22</text>
<text x="111.1" y="92.4">bidirectional translation between any of the 1.8-V, 2.5-</text>
<text x="25" y="97.1">–</text>
<text x="25" y="101.4">–</text>
<text x="30" y="97.1">4000-V Human-Body Model (A114-A)</text>
<text x="30" y="101.4">100-V Machine Model (A115-A)</text>
<text x="111.1" y="96.6">V, 3.3-V, and 5.5-V voltage nodes.</text>
<text x="25" y="105.6">–</text>
<text x="30" y="105.6">1000-V Charged-Device Model (C101)</text>
<text x="111.1" y="103">The SN74LVC8T245 is designed for asynchronous</text>
<text x="111.1" y="107.2">communication between two data buses. The logic</text>
<text x="111.1" y="111.4">levels of the direction-control (DIR) input and the</text>
<text x="20" y="118.3">•</text>
<text x="111.1" y="115.7">output-enable (OE) input activate either the B-port</text>
<text x="111.1" y="119.9">outputs or the A-port outputs or place both output</text>
<text x="20" y="122.5">•</text>
<text x="111.1" y="124.1">ports</text>
<text x="121.5" y="124.1">into</text>
<text x="129.7" y="124.1">the</text>
<text x="137.1" y="124.1">high-impedance</text>
<text x="164.8" y="124.1">mode.</text>
<text x="177.1" y="124.1">The</text>
<text x="185.7" y="124.1">device</text>
<text x="20" y="126.8">•</text>
<text x="20" y="131">•</text>
<text x="25" y="131">Telecom</text>
<text x="111.1" y="128.4">transmits data from the A bus to the B bus when the</text>
<text x="111.1" y="132.6">B-port outputs are activated, and from the B bus to</text>
<text x="111.1" y="136.8">the A bus when the A-port outputs are activated. The</text>
<text x="111.1" y="141.1">input circuitry on both A and B ports is always active</text>
<text x="111.1" y="145.3">and must have a logic HIGH or LOW level applied to</text>
<text x="111.1" y="149.5">prevent excess I</text>
<text x="141.6" y="149.5">and I</text>
<text x="154.9" y="149.5">.</text>
<text x="111.1" y="155.9">This device is fully specified for partial-power-down</text>
<text x="111.1" y="160.1">applications</text>
<text x="132.7" y="160.1">using</text>
<text x="144.1" y="160.1">I</text>
<text x="148" y="160.1">.</text>
<text x="152" y="160.1">The</text>
<text x="161" y="160.1">I</text>
<text x="167.8" y="160.1">circuitry</text>
<text x="183" y="160.1">disables</text>
<text x="111.1" y="164.4">the outputs, preventing damaging current backflow</text>
<text x="111.1" y="168.6">through the device when it is powered down. The V</text>
<text x="111.1" y="172.8">isolation feature ensures that if either V</text>
<text x="183.8" y="172.8">input is</text>
<text x="36.5" y="176.1">Logic Diagram (Positive Logic)</text>
<text x="111.1" y="177.1">at GND, all outputs are in the high-impedance state.</text>
<text x="111.1" y="181.3">To ensure the high-impedance state during power up</text>
<text x="111.1" y="185.5">or power down, OE should be tied to V</text>
<text x="183.9" y="185.5">through</text>
<text x="111.1" y="189.8">a pullup resistor; the minimum value of the resistor</text>
<text x="111.1" y="194">is determined by the current-sinking capability of the</text>
<text x="111.1" y="198.2">driver.</text>
<text x="111.1" y="204.6">The SN74LVC8T245 is designed so that the control</text>
<text x="111.1" y="208.8">pins (DIR and OE) are supplied by V</text>
<text x="173.8" y="208.8">.</text>
<text x="136.2" y="215.2">Package Information</text>
</g>
<g font-size="3.5" fill="#00f">
<text x="25" y="118.3">Personal electronic</text>
<text x="25" y="122.5">Industrial</text>
<text x="25" y="126.8">Enterprise</text>
</g>
<text font-size="3.2" fill="#00f" x="173.8" y="21.1">SN74LVC8T245</text>
<g font-size="2.8">
<text x="114.9" y="219.6">PART NUMBER</text>
<text x="145.3" y="219.6">PACKAGE</text>
<text x="169.5" y="219.6">BODY SIZE (NOM)</text>
<text x="140.2" y="224.5">DBV (SSOP, 24)</text>
<text x="168.4" y="224.5">8.20 mm × 5.30 mm</text>
<text x="140.2" y="229.4">DBQ (SSOP, 24)</text>
<text x="168.4" y="229.4">8.65 mm × 3.90 mm</text>
<text x="111.9" y="234.4">SN74LVC8T245</text>
<text x="140.2" y="234.4">PW (TSSOP, 24)</text>
<text x="140.2" y="239.3">DGV (TVSOP, 24)</text>
<text x="168.4" y="234.4">7.80 mm × 4.40 mm</text>
<text x="168.4" y="239.3">5.00 mm × 4.40 mm</text>
<text x="140.2" y="244.2">RHL (VQFN, 24)</text>
<text x="168.4" y="244.2">5.50 mm × 3.50 mm</text>
<text x="111.1" y="251">(1)</text>
<text x="118.6" y="251">For all available packages, see the orderable addendum at</text>
<text x="118.6" y="254.4">the end of the data sheet.</text>
<text x="27.9" y="265.5">An IMPORTANT NOTICE at the end of this data sheet addresses availability, warranty, changes, use in safety-critical applications,</text>
<text x="27.9" y="268.9">intellectual property matters and other important disclaimers. PRODUCTION DATA.</text>
</g>
<g font-size="2.6">
<text x="27.4" y="59.2">CCA</text>
<text x="50.1" y="55">IH</text>
<text x="56.1" y="55">IL</text>
<text x="27.4" y="63.5">CC</text>
<text x="75.9" y="63.5">CC</text>
<text x="113.5" y="71.9">CCA</text>
<text x="130.8" y="71.9">CCB</text>
<text x="147.1" y="76.2">CCA</text>
<text x="157.6" y="76.2">CCA</text>
<text x="126.8" y="84.6">CCB</text>
<text x="137.1" y="84.6">CCB</text>
<text x="136.8" y="150.2">CC</text>
<text x="149.5" y="150.2">CCZ</text>
<text x="145.1" y="160.8">off</text>
<text x="162" y="160.8">off</text>
<text x="178" y="173.5">CC</text>
<text x="192.1" y="169.3">CC</text>
<text x="178.3" y="186.2">CC</text>
<text x="168.2" y="209.5">CCA</text>
</g>
<text font-size="2.5" x="134.4" y="24.3">SCES584C – JUNE 2005 – REVISED DECEMBER 2022</text>
<text font-size="2.1" fill="#00f" x="159.2" y="218.6">(1)</text>
<g font-size="1.8" fill="#2b292a">
<text x="29.4" y="139.8">DIR</text>
<text x="34.2" y="138.1">2</text>
<text x="88.2" y="144.7">22</text>
<text x="92.4" y="146.5">OE</text>
<text x="30.3" y="153.1">A1</text>
<text x="34.2" y="151.6">3</text>
<text x="88.2" y="158.8">21</text>
<text x="92.4" y="160.4">B1</text>
<text x="51.4" y="169.9">To Seven Other Channels</text>
</g>
</svg>
